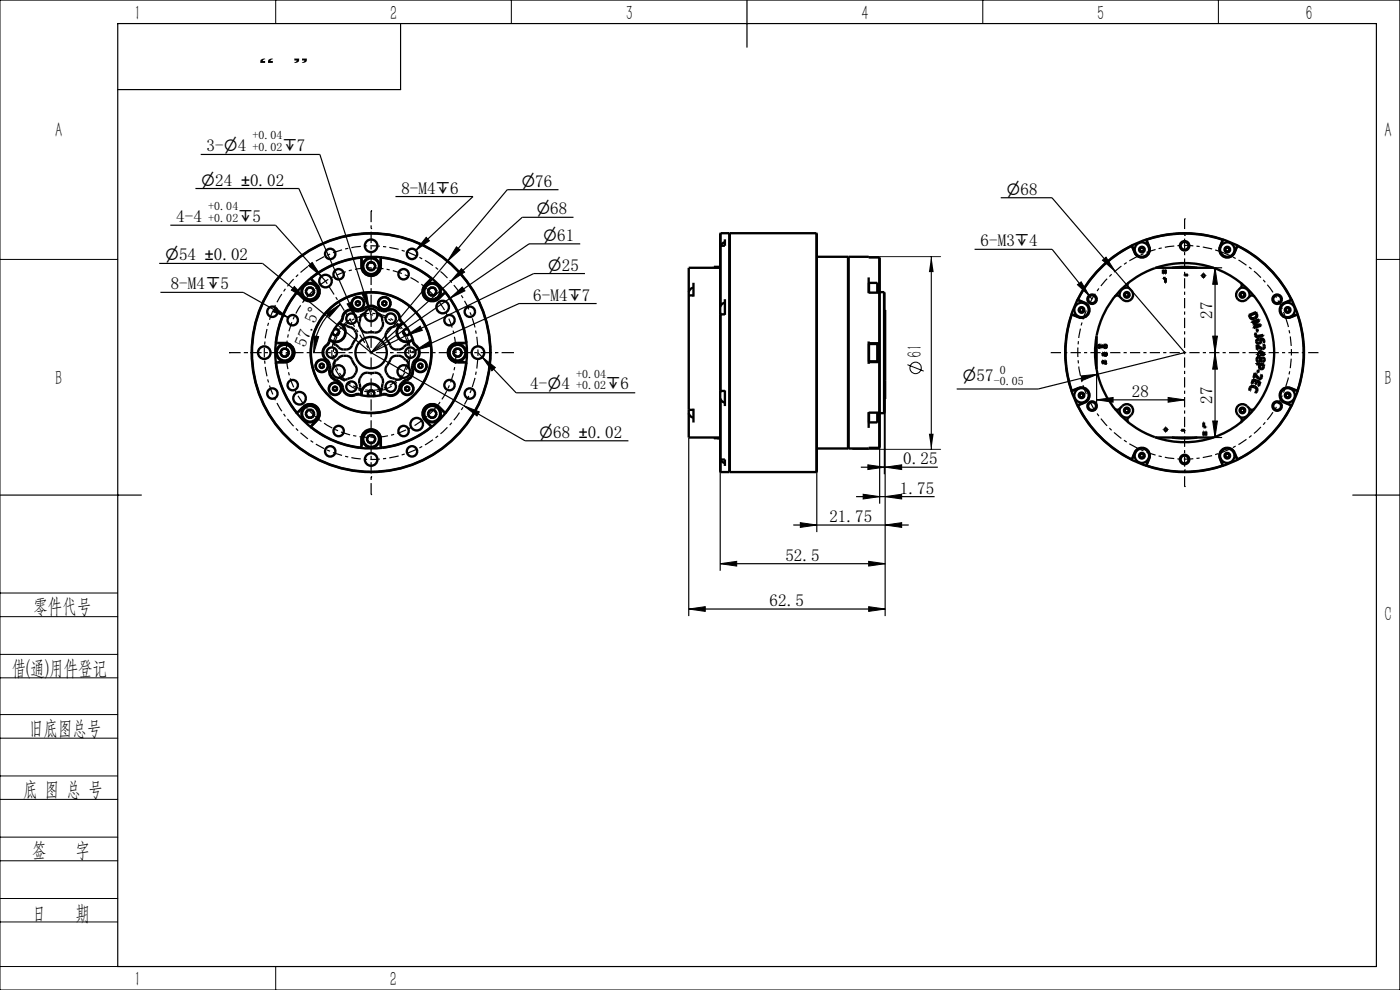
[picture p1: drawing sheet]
<svg xmlns="http://www.w3.org/2000/svg" width="297mm" height="210mm" viewBox="0 0 297 210" stroke-linecap="round" stroke-linejoin="round" font-family="sans-serif">
<g fill="none" stroke="#000" stroke-width=".21">
<path d="M0 0h297v210h-297zM58.5 0v5M108.5 0v5M208.5 0v5M258.5 0v5M0 55h25M65.5 56.4l.7-.7 2 2.9zM90.4 50.3l.7 .8-2.9 2zM96.8 52.4l.8 .6-2.6 2.4zM97.9 57l.7 .7-3 2zM180.9 54.4h18.6M197.6 54.4v40.9"/>
<path d="M233.9 55.2l.7-.7 1.9 3zM257.8 56.8l.5 3.5h-1zM292 55h5M58.3 65.2l2.8 2.2-3.3-1.3zM62.4 60.8l2.4 2.6-3-1.9zM66.6 71.3l1 .1-1 3.4zM69.2 66.5l3-1.9-2.3 2.6zM73.6 64.5l1-.4 .9 3.4zM76.8 62.4l.9-.4 .6 3.5zM86.2 71.2l2.9-2 .5 .9zM88.1 74.4l2.9-1.9 .5 .9zM95.5 63.3l2.6-2.4 .5 .8z"/>
<path d="M102.3 75.8l2.8 2.2-.7 .7zM192.5 77.4l3.5 1.3M228.6 60.4l.8-.6 1.8 3zM229.3 79.7l3.6-.3-3.3 1.3zM257.3 71.3h1l-.5 3.5zM257.8 74.8l.5 3.5h-1zM98.4 86.1l3.3 1.3-.5 .8zM180.9 95.3h18.6M184.1 98.6l3.5 .5-3.5 .5zM187.8 99.1l3.5-.5v1zM232.6 84.8l3.5-.5v1zM247.8 84.3l3.5 .5-3.5 .5z"/>
<path d="M257.3 89.3h1l-.5 3.5zM152.8 119.6l3.5-.5v1zM169.8 110.9l3.5 .5-3.5 .5zM183.1 104.8l3.5 .5-3.5 .5zM184.3 119.1l3.5 .5-3.5 .5zM187.8 111.4l3.5-.5v1zM187.8 105.3l3.5-.5v1zM0 138.8h25M0 125.8h25M0 130.8h25M146.1 129.2l3.5-.5v1zM184.3 128.7l3.5 .5-3.5 .5z"/>
<path d="M0 143.8h25M0 156.6h25M0 151.6h25M0 169.6h25M0 164.6h25M0 177.6h25M0 182.6h25M0 190.6h25M0 195.6h25M0 205h25M58.5 205v5"/>
<circle cx="194.2" cy="78" r="1.22"/>
</g>
<g fill="none" stroke="#000" stroke-width=".25">
<path d="M25 5h267v200h-267zM85 5v14h-60M158.5 0v10M41.5 40h21.9l15.3 34.8M42.6 32.8h25.3M67.9 32.8l10.8 34M33.8 55.9h21.9l23 18.9M36.1 47.8h22.4l10.6 11.8M78.7 48.5h.1M78.7 44.7h.1M78.7 44.7v2.4M78.7 47.8v.7"/>
<path d="M78.7 49.1v2.5M78.7 52.2v.7M78.7 53.6v2.4M78.7 56.7v.7M78.7 58v2.5M83.9 41.7h16.4l-12.1 11.4M118.5 40.2h-10.9l-28.9 34.6M121.7 46.1h-10.9l-32.1 28.7M123.1 51.7h-10.9l-33.5 23.1M124.1 58h-10.9l-34.5 16.8M206.8 52.9h16.4M212.3 41.9h10.9l28.1 32.8"/>
<path d="M223.2 52.9l8.5 10.6M251.3 49.9h.1M251.3 46.4h.1M251.3 46.4v2.2M251.3 49.3v.6M251.3 50.6v2.2M251.3 53.5v.6M251.3 54.8v2.2M251.3 57.7v.6M251.3 59v2.2M257.2 56.8h2.1M257.8 56.8v36"/>
<path d="M34 62h17.6l9.5 5.4M48.6 74.8h.1M48.6 74.8h2.5M51.7 74.8h.7M52.4 74.8h.1M53.1 74.8h2.4M56.2 74.8h.6M57.5 74.8h2.4M60.6 74.8h.7M62 74.8h2.4M64.8 63.4l-.4 .6M65.1 74.8h.6"/>
<path d="M66.4 74.8h2.4M69.5 74.8h.7M70.9 74.8h2.4M72.2 64.6a12.1 12.1 0 0 0-5.6 10.2M73.9 74.8h.7M74.6 74.8h.1M75.3 74.8h2.4M78.4 74.8h.7M78.7 61.1v.7M78.7 62.5v2.4M78.7 65.6v.7M78.7 66.9v2.4"/>
<path d="M78.7 70v.7M78.7 71.4v2.4M78.7 74.5v.6M78.7 75.8v2.4M78.7 78.9v.7M78.7 74.8l32.7 18.7h21.9M79.7 74.8h2.5M82.8 74.8h.1M82.8 74.8h.7M84.2 74.8h2.4M87.3 74.8h.7M88.6 74.8h2.4"/>
<path d="M91.7 74.8h.7M93.1 74.8h2.4M96.2 74.8h.6M97.5 74.8h2.4M100.6 74.8h.7M101.4 74.8l8.1 8.5h25.3M102 74.8h2.4M105.1 74.8h.1M105.1 74.8h.6M106.4 74.8h2.4M108.8 74.8h.1M126.6 64.4h-16.5l-23 10.4"/>
<path d="M222.9 74.8h2.2M225.8 74.8h.6M227.1 74.8h2.2M230 74.8h.6M231.3 74.8h2.2M232.6 78.2v8.1M234.2 74.8h.6M235.5 74.8h2.2M238.4 74.8h.6M239.7 74.8h2.2M242.6 74.8h.6M243.9 74.8h2.2"/>
<path d="M246.8 74.8h.6M248.1 74.8h2.2M251 74.8h.6M251.3 74.8l-31 7.7h-17.3M251.3 61.9v.6M251.3 63.2v2.2M251.3 66.1v.6M251.3 67.4v2.2M251.3 70.3v.6M251.3 71.6v2.2M251.3 74.5v.6M251.3 75.8v2.2"/>
<path d="M251.3 78.7v.6M252.3 74.8h2.2M255.2 74.8h.6M256.5 74.8h2.2M259.4 74.8h.6M260.7 74.8h2.2M263.6 74.8h.6M264.9 74.8h2.2M267.8 74.8h.6M269.1 74.8h2.2M272 74.8h.6M273.3 74.8h2.2"/>
<path d="M276.2 74.8h.6M277.5 74.8h2.2M78.7 80.3v2.4M78.7 83.4v.6M78.7 84.7v2.4M78.7 87.8v.7M78.7 89.1v2.5M78.7 92.2v.7M78.7 93.6v2.4M78.7 96.7v.7M78.7 98v2.5M146.1 92.8v37.9"/>
<path d="M182.6 99.1h16.3M186.6 94.9v11.9M187.6 87.6v13M187.8 84.6v46.1M232.6 84.8h18.7M251.3 99.7h.1M251.3 80v2.2M251.3 82.9v.6M251.3 84.2v2.2M251.3 87.1v.6M251.3 88.4v2.2M251.3 91.3v.6"/>
<path d="M251.3 92.6v2.2M251.3 95.5v.6M251.3 96.8v2.2M251.3 99.7v.6M257.2 92.8h2.1M0 105h30M78.7 101.1h.1M78.7 104.9h.1M78.7 101.1v.7M78.7 102.5v2.4M152.8 119.6h35M152.8 100.1v21"/>
<path d="M168.3 111.4h24.5M173.3 100.1v12.8M181.6 105.3h16.7M251.3 103.2h.1M251.3 101v2.2M287 105h10M146.1 129.2h41.7"/>
</g>
<g fill="#000">
<path d="M65.5 56.4l.7-.7 2 2.9zM90.4 50.3l.7 .8-2.9 2zM96.8 52.4l.8 .6-2.6 2.4zM97.9 57l.7 .7-3 2zM233.9 55.2l.7-.7 1.9 3zM257.8 56.8l.5 3.5h-1zM58.3 65.2l2.8 2.2-3.3-1.3zM62.4 60.8l2.4 2.6-3-1.9zM66.6 71.3l1 .1-1 3.4zM69.2 66.5l3-1.9-2.3 2.6zM73.6 64.5l1-.4 .9 3.4zM76.8 62.4l.9-.4 .6 3.5z"/>
<path d="M86.2 71.2l2.9-2 .5 .9zM88.1 74.4l2.9-1.9 .5 .9zM95.5 63.3l2.6-2.4 .5 .8zM102.3 75.8l2.8 2.2-.7 .7zM228.6 60.4l.8-.6 1.8 3zM229.3 79.7l3.6-.3-3.3 1.3zM257.3 71.3h1l-.5 3.5zM257.8 74.8l.5 3.5h-1zM98.4 86.1l3.3 1.3-.5 .8zM184.1 98.6l3.5 .5-3.5 .5zM187.8 99.1l3.5-.5v1zM232.6 84.8l3.5-.5v1z"/>
<path d="M247.8 84.3l3.5 .5-3.5 .5zM257.3 89.3h1l-.5 3.5zM152.8 119.6l3.5-.5v1zM169.8 110.9l3.5 .5-3.5 .5zM183.1 104.8l3.5 .5-3.5 .5zM184.3 119.1l3.5 .5-3.5 .5zM187.8 111.4l3.5-.5v1zM187.8 105.3l3.5-.5v1zM146.1 129.2l3.5-.5v1zM184.3 128.7l3.5 .5-3.5 .5z"/>
<path d="M197.1 92h1l-.5 3.5zM197.6 54.3l.5 3.4h-1z"/>
</g>
<g fill="none" stroke="#000" stroke-width=".5">
<path d="M66.1 58.8l-.1 .4a4.3 4.3 0 0 1 1.8 2.6 2 2 0 0 1-1.3 1.9 2 2 0 0 1-2.2-.4l-1-1.1-.3-.1-.2 .1M66.2 58.9l-.1 .4a4 4 0 0 1 1.7 2.5 2.07 2.07 0 0 1-1.2 2 2.07 2.07 0 0 1-2.3-.5l-1.1-1.1M76.4 54.6l.3 .2a4.3 4.3 0 0 0 .6 3.1 2 2 0 0 0 2.2 .4 2 2 0 0 0 1.2-1.8l.1-1.8a20 20 0 0 1 17.6 15.1 20.3 20.3 0 0 1-17.4 25.2l-.2-.2a4.3 4.3 0 0 0-.7-3.1 2 2 0 0 0-2.1-.4 2 2 0 0 0-1.3 1.8v1.6l-.1 .2-.2 .1M76.4 54.6a20.3 20.3 0 0 0-18 20.2 20.3 20.3 0 0 0 18 20.2M76.4 54.7a20.3 20.3 0 0 0-10.2 4.2M76.4 54.6l2.7-.1 2 .1M76.4 54.7h.1M76.4 54.7l.3 .2a4 4 0 0 0 .6 3 2.07 2.07 0 0 0 2.2 .5 2.07 2.07 0 0 0 1.3-1.9v-1.6l.3-.2a20 20 0 0 1 10.3 4.3l-.1 .3a4 4 0 0 0-1.7 2.5 2.07 2.07 0 0 0 1.3 1.9 2.07 2.07 0 0 0 2.3-.4l1-1.1h.4a19.4 19.4 0 0 1 4.2 10.4l-.2 .1a3.3 3.3 0 0 0-3.1 .7 2.07 2.07 0 0 0-.3 2.2 2.07 2.07 0 0 0 1.9 1.3h1.5l.3 .2a19.1 19.1 0 0 1-4.5 10.4M78.2 55.6h1l.5 .9-.5 .8h-1l-.4-.8zM91.3 58.8l.2 .3-.1 .2a3.2 3.2 0 0 0-1.7 2.6 2 2 0 0 0 1.3 1.8 2 2 0 0 0 2.1-.4l1.1-1.1 .2-.1 .3 .1M147.1 60v2.9M152.8 56.8h-6.7v36h6.7"/>
<path d="M152.8 56.6h-1.4v.2M152.8 49.5v50.6M152.8 52.1v.1M152.8 49.5v15.4M152.8 49.5h1.9M153.8 51.4l-.6 .2-.4 .5M153.8 50.8v1.3h-1M154.7 49.5h.1M154.7 49.5v50.6M154.8 49.5v50.6M154.8 49.5h18.4M173.2 49.5v50.6"/>
<path d="M173.3 54.5h6.6M179.9 54.5v40.6M179.9 54.5h.1M180 54.5h.1M180 54.5v40.6M180 54.5l6.5 .1M184.3 58.8v3.4M186.5 54.6v40.4M239.4 60l-.2 .5 .2 .5a1.75 1.75 0 0 1 .8 2.1 1.33 1.33 0 0 1-2.1 .4M240 52.1l.2 .1a2.53 2.53 0 0 0 1.8 2.3 1.62 1.62 0 0 0 1.7-2.2M242 52.5h.5l.2 .4-.2 .5h-.5l-.3-.5zM243.2 51l.5 1.3"/>
<path d="M243.3 50.8l-.1 .2M245.2 56.8a19 19 0 0 1 12.2 0M246.7 57.2l.1 .4h.4l.1-.4v.9l-.1-.4h-.4l-.1 .4zM246.7 59h.6v1h-.1v-.9zM248.6 56.8l3.1-.2 2.3 .2M251.2 58.3h.8v.1h-.8zM255.2 58h.2v.4h.3v.1h-.3v.4h-.2v-.4h-.3v-.1h.3zM259.3 50.8l.1 .2a2.53 2.53 0 0 0-.3 2.9 1.62 1.62 0 0 0 2.8-.3l.5-1.4 .2-.1M260.1 52.5h.5l.3 .4-.3 .5h-.5l-.2-.5zM263.2 60l.2 .5-.2 .5a1.75 1.75 0 0 0-.8 2.1 1.33 1.33 0 0 0 2.1 .4l1-.8 .6 .2M58.5 72.4l.2 .4a4.3 4.3 0 0 1 3.1 .6 2 2 0 0 1 .4 2.2 2 2 0 0 1-1.8 1.2h-1.5l-.3 .1-.1 .3M59.9 74h1l.5 .8-.5 .8h-1l-.5-.8z"/>
<path d="M60.4 72.7a2.07 2.07 0 0 1 2.1 2.1 2.07 2.07 0 0 1-2.1 2.1h-1.6l-.2 .1a19.7 19.7 0 0 0 4.3 10.4h.3l1.1-1.1M63 62.1a17.6 17.6 0 0 0-4.4 10.5l.2 .1h1.6M63 62.1l.1 .1M63.1 62.2h.1M63.2 62.2h.1M65.3 61h.9l.5 .8-.5 .9h-.9l-.5-.9zM68 77.2h.5l.3 .4-.3 .4h-.5l-.2-.4zM70 72.2l-.4 .9a1.95 1.95 0 0 0 0 3.4 2.9 2.9 0 0 1 .4 2.3 2.17 2.17 0 0 0 1.8 2 2.82 2.82 0 0 1 1.1 2 1.92 1.92 0 0 0 2.7 .8h.9l.1-.1M70.8 77.9a1.81 1.81 0 0 1 1-1.9 1.9 1.9 0 0 1 3.2 1 2 2 0 0 1 .5 2.1 2 2 0 0 1-1.8 1.3 1.34 1.34 0 0 1-1.6-.3M70.9 69.9a.67 .67 0 0 1 .9 .3 .67 .67 0 0 1-.5 .9 .67 .67 0 0 1-.7-.6M70.9 69.8h.7l.4 .7-.4 .6h-.8l-.3-.5M71.9 68.6a2 2 0 0 1 1.1 2.9 2 2 0 0 1-3.1 .5"/>
<path d="M71.9 68.5a2.1 2.1 0 0 1 1.1 3 2.1 2.1 0 0 1-3.1 .6M72.6 68.9l.7 .1 1 .4M72.7 67.4l-.2 .6-.4 .5M72.7 67.4a1.89 1.89 0 0 1 2.9-1.4 2.91 2.91 0 0 0 2.2-.8 2.17 2.17 0 0 1 2.7 .6 2.81 2.81 0 0 0 2.3 0 1.92 1.92 0 0 1 2 1.9l.5 .7-.1 .2M74.3 69.4a1.89 1.89 0 0 1 .7 3.2 1.96 1.96 0 0 1-1.6 1.5 1.96 1.96 0 0 1-2-.8l-.5-.3-.3-.5M75.7 63.9h.5l.2 .4-.2 .5h-.5l-.3-.5zM80 66.4a1.81 1.81 0 0 1 1.2 1.8 1.89 1.89 0 0 1-2.5 2.3 2 2 0 0 1-2.1-.7 2 2 0 0 1-.2-2.1 1.33 1.33 0 0 1 1.1-1.3M81.3 63.9h.5l.2 .4-.2 .5h-.5l-.3-.5zM84.9 68.9l-1.2 .3a1.93 1.93 0 0 0-1.6 2.9l.4 .5a1.96 1.96 0 0 0 1.5 1.5 1.96 1.96 0 0 0 2-.8l.9-.8M85.5 68.5a2.1 2.1 0 0 0-1.1 3 2.1 2.1 0 0 0 3.2 .6M85.6 68.6a2 2 0 0 0-1.1 2.9 2 2 0 0 0 3 .5M86.5 69.8h-.7l-.3 .7 .3 .6h.8l.4-.5"/>
<path d="M86.6 69.9a.67 .67 0 0 0-1 .3 .67 .67 0 0 0 .5 .9 .67 .67 0 0 0 .8-.7M86.6 77.9a1.81 1.81 0 0 0-1-1.9 1.89 1.89 0 0 0-3.1 1 2 2 0 0 0-.5 2.1 2 2 0 0 0 1.8 1.3 1.34 1.34 0 0 0 1.6-.3M87 72.4l-.1 .1M87.3 72.3h.2a2.43 2.43 0 0 0 1.1 1.5 1.92 1.92 0 0 1-.7 2.7 2.89 2.89 0 0 0-.4 2.3 2.17 2.17 0 0 1-1.9 2 2.81 2.81 0 0 0-1.1 2.1 1.92 1.92 0 0 1-2.7 .7h-.8l-.2-.1M87.7 77.1l.1-.2a2.58 2.58 0 0 0 1.2-2.5l-.3-.7-.5-.5a2.05 2.05 0 0 1-.7-1.4 13.3 13.3 0 0 0-2.6-4.1 2.08 2.08 0 0 0-3.1-1.8 2.61 2.61 0 0 1-2.1-.8 2.27 2.27 0 0 0-2.8 .6 2.63 2.63 0 0 1-2.2-.1 2.05 2.05 0 0 0-2.2 2.1 12.6 12.6 0 0 0-2.7 4.8l-.1 .2a2.58 2.58 0 0 0-1.2 2.5l.2 .7 1 1 .2 .7M87.7 77.1l-.2 .7a2.33 2.33 0 0 1-1.8 3.1 2.62 2.62 0 0 0-1.1 2 2.05 2.05 0 0 1-2.8 .8 12.5 12.5 0 0 1-5.5 0h-.3a2.59 2.59 0 0 1-2.7-.2l-.5-.6a2.68 2.68 0 0 0-2-2.4 2.26 2.26 0 0 1-.9-2.7v-.2M88.9 77.2h.5l.3 .4-.3 .4h-.5l-.2-.4zM91.2 61h1l.5 .8-.5 .9h-1l-.5-.9zM96.6 74h.9l.5 .8-.5 .8h-.9l-.5-.8zM98.9 72.4l-.2 .4a4.3 4.3 0 0 0-3.1 .6 2 2 0 0 0-.4 2.2 2 2 0 0 0 1.9 1.2h1.5l.2 .1 .1 .3M146.1 62.7h1M147.1 61a1.2 1.2 0 0 0-1 .9"/>
<path d="M152.8 66.3l.1 .4M152.8 66.6v16.5M153.8 64.2a1.2 1.2 0 0 0-1 .9M153.8 66.7h-1M153.8 63.5v3.3M184.3 62.1h2.3M184.3 76.6h.1M184.3 76.8l2.3 .1M184.3 72.4v4.8M184.3 76.6h1.8M184.3 60v.1M184.3 73h1.8"/>
<path d="M184.3 73h.1M184.3 60h1.8M184.3 60v2.1M184.3 73v3.6M186.1 73l.2 .1v3.4l-.2 .1M186.1 60v2.1M186.1 73v3.6M186.1 60l.2 .2v1.9M186.6 72.7l-2.3 .1M186.6 62h1M187.5 62v25.6M187.6 65.8h.2v18.8h-.2"/>
<path d="M187.6 77.3h.2M228.6 63.5l.1 .2a2.52 2.52 0 0 1 2.3 1.8 1.62 1.62 0 0 1-2.2 1.7l-1.3-.5-.2 .1M229.2 65.3h.5l.2 .4-.2 .5h-.5l-.3-.5zM232.6 71.3a18.9 18.9 0 0 0 0 7M233.1 73.2l.4-.1v.7l-.5-.1zM233.1 73.3l.3-.1v.5h-.3zM233.7 73.1l.4 .6v-.6v.7l-.4-.6v.6zM233.8 76.5l.2 .3 .3-.3-.2 .3 .2 .3-.3-.2-.2 .2 .2-.3zM234.3 74.8l-.2 .3 .2 .4-.3-.3-.2 .3 .2-.4-.2-.3 .3 .3 .1-.3h.2M234.3 74.8l.2 .3-.1 .2M234.4 74.8l.2 .3h.1v-.3M234.5 75.2h.2v.2h-.2z"/>
<path d="M234.5 73.5h-.2l.1-.3 .2-.1 .2 .3v.3l-.3 .1M234.5 73.5l-.1-.1v-.2l.3 .2-.1 .3h-.3l.2 .1M234.5 76.5l.1 .6h.2h-.5h.2zM234.7 74.8l.1 .7h-.3l-.1-.2M236.5 62.9l.7-.2 .9 .8M238.8 62.1h.5l.2 .4-.2 .5h-.5l-.3-.5zM239.5 61.1a1.54 1.54 0 0 0-1.9 1.9M263.1 62.3l.5-.3 .4 .3v.5l-.4 .2-.5-.2zM263.2 61.1a1.54 1.54 0 0 1 1.8 1.9M264.9 66.8l1.6-.6 .2 .8-.3 .5-.7 .2-.4-.2zM265.2 67l1.2-.6 .1 .5-.1 .3-.6 .3-.4-.1zM265.5 68.3l1.6-.5 .1 .2-1.1 .8 1.4 .1v.2l-1.6 .5v-.2l1.3-.4h-1.3v-.2l1-.8-1.3 .5z"/>
<path d="M266.2 79.1l1 1.1 .3-.2-.1-.4 .2-.1 .1 .4-.1 .4-.3 .1-.4-.1-.6-.8-.2 .7-.2-.1zM266.5 77l1.7 .3-.2 .8-.3 .2-.4-.1-.2-.3 .1-.6h-.7zM266.6 69.8h.1l.2 .5-.2 .1zM266.6 73.1l.8 .6 .4 .1 .3-.2-.2-.4 .1-.2 .3 .3v.4l-.2 .3h-.4l-.9-.6v.8h-.1zM266.6 72.1l.4-.3h.7l.4 .3 .1 .4-.1 .2-.2-.1 .1-.2-.1-.3-.6-.1 .2 .3v.3l-.2 .2-.5 .1-.3-.4zM266.7 75.1h.4v-.8h.2l1 .7v.3h-1v.2h-.2v-.2h-.4v-.2M266.7 75.8l.4-.1 .4 .3 .3-.2 .4 .2 .1 .2-.1 .4-.3 .1h-.3a.19 .19 0 0 0-.2-.2 .19 .19 0 0 0-.2 .2h-.3l-.2-.1-.1-.4zM266.9 78.5h.1l-.1 .6-.1-.1zM267.3 74.6l.8 .5h-.8zM267.3 77.4l.7 .1-.2 .6-.5-.1v-.6M268 71v.3l-1.3 .2-.3-.2-.1-.3 .1-.4 .2 .1-.1 .4 .1 .2 1.4-.3M272.5 64.2a1.69 1.69 0 0 0-.9 2.2 1.69 1.69 0 0 0 2.2 .9l1.3-.5a23.4 23.4 0 0 1 0 16.1 2.58 2.58 0 0 0-3-.4 1.69 1.69 0 0 0 .4 2.9l1.3 .6a23.4 23.4 0 0 1-11.3 11.4l-.6-1.4"/>
<path d="M272.5 64.2l1.4-.6a23.4 23.4 0 0 0-11.4-11.3 2.59 2.59 0 0 1-1.9 2.3 1.69 1.69 0 0 1-1.8-2.3l.6-1.4a23.7 23.7 0 0 0-16.1 .1 2.58 2.58 0 0 1 .3 3 1.69 1.69 0 0 1-2.9-.4l-.6-1.3a23.4 23.4 0 0 0-11.3 11.3 2.58 2.58 0 0 1 2.3 1.9 1.69 1.69 0 0 1-2.3 1.8l-1.3-.5a23.4 23.4 0 0 0 0 16.1 2.58 2.58 0 0 1 3-.4 1.68 1.68 0 0 1-.4 2.9l-1.3 .6a23.7 23.7 0 0 0 11.2 11.4M272.9 65.3h.5l.3 .4-.3 .5h-.5l-.2-.5zM274 63.5l-.1 .2a2.52 2.52 0 0 0-2.3 1.8 1.62 1.62 0 0 0 2.2 1.7l1.3-.5 .2 .1M62.8 87.4l.2 .1 .3-.1a3.2 3.2 0 0 1 2.6-1.6 2 2 0 0 1 1.7 1.2 2 2 0 0 1-.4 2.2l-1.1 1.1-.1 .2 .1 .3M64.3 86.3a2.07 2.07 0 0 1 2.9 0 2.07 2.07 0 0 1 0 2.9l-1.1 1.1v.4a19.9 19.9 0 0 0 10.3 4.2M65.3 86.9h.9l.5 .9-.5 .8h-.9l-.5-.8zM70.8 82h.5l.3 .5-.3 .4h-.5l-.2-.4zM76.4 94.9h.1M76.4 95l2.7 .1 2-.1M76.7 83.8a2.1 2.1 0 0 1 2-2.4 2.1 2.1 0 0 1 2.1 2.4M76.7 93.1v1.6l-.3 .2M76.7 83.1l-.3-.6v-.6a1.93 1.93 0 0 1 1.6-2.8h.7a1.96 1.96 0 0 1 2.1 .6 1.96 1.96 0 0 1 .3 2.2l-.3 1.2"/>
<path d="M76.8 83.9a2 2 0 0 1 1.9-2.4 2 2 0 0 1 2 2.4M78.2 92.3h1l.5 .8-.5 .9h-1l-.4-.9zM78.3 84.1l-.3-.6 .3-.7h.8l.4 .7-.3 .6M78.4 84.1a.67 .67 0 0 1-.2-1 .67 .67 0 0 1 1 0 .67 .67 0 0 1-.2 1M86.1 82h.5l.3 .5-.3 .4h-.5l-.2-.4zM90.3 89.2l1.1 1.2-.1 .4M91.2 86.9h1l.5 .9-.5 .8h-1l-.5-.8zM94.2 87.4a2.99 2.99 0 0 0-3-1.6 2.07 2.07 0 0 0-1 3.4l1.1 1.1v.3a19.7 19.7 0 0 1-10.3 4.3l-.2-.2a4 4 0 0 0-.6-3 2.07 2.07 0 0 0-2.3-.5 2.07 2.07 0 0 0-1.2 1.9M94.3 87.4h.1M94.3 87.4l.1 .1M94.7 87.4l-.3 .1-.2-.1a3.2 3.2 0 0 0-2.6-1.6 2 2 0 0 0-1.8 1.2 2 2 0 0 0 .5 2.2M146.1 87.7a1.2 1.2 0 0 0 1 .9"/>
<path d="M146.1 86.9h1M147.1 86.7v2.9M151.4 92.8v.2h1.4M152.8 84.5a1.2 1.2 0 0 0 1 .9M152.8 97.4v.1M152.8 82.9h1M152.8 97.5l.4 .5 .6 .2M152.8 97.5h1v1.3M152.8 84.7v15.4M152.9 82.9l-.1 .4M153.8 82.8v3.3M173.3 95.1h6.6"/>
<path d="M179.9 95.1h.1M180 95.1h.1M184.3 89.5v.1M184.3 87.4v3.4M184.3 89.6h1.8M184.3 87.5v2.1M186.1 87.5v2.1M186.3 87.5v1.9l-.2 .2M186.6 95l-6.6 .1M186.6 87.6h1M186.6 87.5h-2.3M187.6 83.9h.2"/>
<path d="M187.6 80.7h.2M227.3 82.8l.2 .1a2.52 2.52 0 0 1 2.9-.3 1.62 1.62 0 0 1-.3 2.8l-1.4 .5-.1 .2M229.2 83.4h.5l.2 .5-.2 .4h-.5l-.3-.4zM237.6 86.7a1.54 1.54 0 0 0 1.9 1.8M238.1 86.1a1.33 1.33 0 0 1 1.9 0 1.33 1.33 0 0 1 0 1.9l-.8 1 .2 .6M238.1 86.1l-.9 .8-.7-.2M238.6 86.8l.4-.2 .5 .2v.5l-.5 .3-.4-.3zM240 97.5l.2-.1a2.52 2.52 0 0 1 1.8-2.3 1.62 1.62 0 0 1 1.7 2.2l-.5 1.3 .1 .2M242 96.2h.5l.2 .5-.2 .4h-.5l-.3-.4zM245.2 92.8a19 19 0 0 0 12.2 0M247.2 90.7h.2v.4h.3v.1h-.3v.4h-.2v-.4h-.3v-.1h.3zM248.6 92.8l3.1 .2 2.3-.2"/>
<path d="M250 92.8v.2M250.6 91.2h.8v.1h-.8zM252.6 92.8v.2M255.3 91.6l.1 .3h.4l.1-.3v.8l-.1-.4h-.4l-.1 .4zM255.3 89.6h.1v.9l.5 .1h-.6zM260.1 96.2h.5l.3 .5-.3 .4h-.5l-.2-.4zM261.9 96a1.69 1.69 0 0 0-2.2-.9 1.69 1.69 0 0 0-.9 2.2l.5 1.3a23.4 23.4 0 0 1-16 0 2.58 2.58 0 0 0 .3-3 1.69 1.69 0 0 0-2.9 .4l-.7 1.4M262.6 97.5l-.2-.1a2.52 2.52 0 0 0-1.8-2.3 1.62 1.62 0 0 0-1.7 2.2l.5 1.3-.1 .2M263.3 86.6h.5l.3 .5-.3 .4h-.5l-.2-.4zM265 86.7a1.54 1.54 0 0 1-1.8 1.8M265.2 82.1l.6-.2 .6 .2 .3 .5-.1 .5-.3 .2-.1-.1 .3-.3v-.4l-.7-.4-.4 .1-.1 .6-.2 .1v-.5zM265.8 80.5l1.6 .5-.3 .9-.2-.1 .2-.7-.4-.1-.2 .6-.2-.1 .2-.6-.6-.2-.2 .7h-.2z"/>
<path d="M266.1 86.7l-.5 .2-.5-.2a1.75 1.75 0 0 0-2.1-.8 1.34 1.34 0 0 0-.4 2.1l.8 1-.2 .6M272.9 83.4h.5l.3 .5-.3 .4h-.5l-.2-.4zM275.3 82.8l-.2 .1a2.53 2.53 0 0 0-2.9-.3 1.62 1.62 0 0 0 .3 2.8l1.4 .5 .1 .2M152.8 100.1h1.9M154.8 100.1h-.1M154.8 100.1h18.4"/>
<circle cx="69.1" cy="59.6" r="1.33"/>
<circle cx="70.1" cy="53.9" r="1.1"/>
<circle cx="71.8" cy="58.2" r="1.1"/>
<circle cx="78.7" cy="52.1" r="1.33"/>
<circle cx="78.7" cy="56.5" r="1.67"/>
<circle cx="78.7" cy="56.5" r=".83"/>
<circle cx="78.7" cy="56.5" r="1.83"/>
<circle cx="85.6" cy="58.2" r="1.1"/>
<circle cx="87.4" cy="53.9" r="1.1"/>
<circle cx="242.2" cy="52.9" r=".43"/>
<circle cx="242.2" cy="52.9" r="1.53"/>
<circle cx="242.3" cy="52.9" r=".6"/>
<circle cx="251.3" cy="52.1" r=".83"/>
<circle cx="251.3" cy="52.1" r="1"/>
<circle cx="260.4" cy="52.9" r=".43"/>
<circle cx="260.4" cy="52.9" r="1.53"/>
<circle cx="260.4" cy="52.9" r=".6"/>
<circle cx="56.1" cy="74.8" r="1.33"/>
<circle cx="57.8" cy="66.1" r="1.1"/>
<circle cx="60.4" cy="74.8" r=".83"/>
<circle cx="60.4" cy="74.8" r="1.67"/>
<circle cx="60.4" cy="74.8" r="1.83"/>
<circle cx="62.1" cy="67.9" r="1.1"/>
<circle cx="65.8" cy="61.8" r="1.67"/>
<circle cx="65.8" cy="61.8" r="1.83"/>
<circle cx="65.8" cy="61.8" r=".83"/>
<circle cx="68.3" cy="77.6" r=".43"/>
<circle cx="68.3" cy="77.6" r="1.33"/>
<circle cx="68.3" cy="77.6" r="1.27"/>
<circle cx="70.4" cy="74.8" r="1.1"/>
<circle cx="71.8" cy="78.8" r="1.33"/>
<circle cx="74.6" cy="67.6" r="1.1"/>
<circle cx="75.9" cy="64.3" r=".43"/>
<circle cx="75.9" cy="64.3" r="1.33"/>
<circle cx="75.9" cy="64.3" r="1.27"/>
<circle cx="78.7" cy="74.8" r="25.3"/>
<circle cx="78.7" cy="74.8" r="12.8"/>
<circle cx="78.7" cy="66.8" r="1.33"/>
<circle cx="78.7" cy="74.8" r="3.3"/>
<circle cx="81.5" cy="64.3" r=".43"/>
<circle cx="81.5" cy="64.3" r="1.33"/>
<circle cx="81.5" cy="64.3" r="1.27"/>
<circle cx="82.9" cy="67.6" r="1.1"/>
<circle cx="85.7" cy="78.8" r="1.33"/>
<circle cx="87.1" cy="74.8" r="1.1"/>
<circle cx="89.2" cy="77.6" r=".43"/>
<circle cx="89.2" cy="77.6" r="1.33"/>
<circle cx="89.2" cy="77.6" r="1.27"/>
<circle cx="91.7" cy="61.8" r="1.67"/>
<circle cx="91.7" cy="61.8" r="1.83"/>
<circle cx="91.7" cy="61.8" r=".83"/>
<circle cx="93.9" cy="65.1" r="1.33"/>
<circle cx="95.4" cy="67.9" r="1.1"/>
<circle cx="97.1" cy="74.8" r="1.67"/>
<circle cx="97.1" cy="74.8" r=".83"/>
<circle cx="97.1" cy="74.8" r="1.83"/>
<circle cx="99.7" cy="66.1" r="1.1"/>
<circle cx="101.4" cy="74.8" r="1.33"/>
<circle cx="229.4" cy="65.7" r=".43"/>
<circle cx="229.4" cy="65.7" r="1.53"/>
<circle cx="229.4" cy="65.7" r=".6"/>
<circle cx="231.7" cy="63.5" r=".83"/>
<circle cx="231.7" cy="63.5" r="1"/>
<circle cx="239" cy="62.5" r=".43"/>
<circle cx="239" cy="62.5" r=".6"/>
<circle cx="251.3" cy="74.8" r="25.3"/>
<circle cx="251.3" cy="74.8" r="19"/>
<circle cx="263.6" cy="62.5" r=".43"/>
<circle cx="263.6" cy="62.5" r=".6"/>
<circle cx="267" cy="72.4" r=".36"/>
<circle cx="267.1" cy="76.2" r=".34"/>
<circle cx="267.9" cy="76.3" r=".27"/>
<circle cx="270.9" cy="63.5" r="1"/>
<circle cx="270.9" cy="63.5" r=".83"/>
<circle cx="273.2" cy="65.7" r=".43"/>
<circle cx="273.2" cy="65.7" r="1.53"/>
<circle cx="273.2" cy="65.7" r=".6"/>
<circle cx="57.8" cy="83.5" r="1.1"/>
<circle cx="62.1" cy="81.7" r="1.1"/>
<circle cx="63.5" cy="84.5" r="1.33"/>
<circle cx="65.8" cy="87.8" r="1.67"/>
<circle cx="65.8" cy="87.8" r=".83"/>
<circle cx="65.8" cy="87.8" r="1.83"/>
<circle cx="70.1" cy="95.7" r="1.1"/>
<circle cx="71.1" cy="82.5" r=".43"/>
<circle cx="71.1" cy="82.5" r="1.33"/>
<circle cx="71.1" cy="82.5" r="1.27"/>
<circle cx="71.8" cy="91.4" r="1.1"/>
<circle cx="74.6" cy="82" r="1.1"/>
<circle cx="78.7" cy="97.5" r="1.33"/>
<circle cx="78.7" cy="93.1" r="1.67"/>
<circle cx="78.7" cy="93.1" r="1.83"/>
<circle cx="78.7" cy="93.1" r=".83"/>
<circle cx="82.9" cy="82" r="1.1"/>
<circle cx="85.6" cy="91.4" r="1.1"/>
<circle cx="86.4" cy="82.5" r=".43"/>
<circle cx="86.4" cy="82.5" r="1.33"/>
<circle cx="86.4" cy="82.5" r="1.27"/>
<circle cx="87.4" cy="95.7" r="1.1"/>
<circle cx="88.4" cy="90" r="1.33"/>
<circle cx="91.7" cy="87.8" r=".83"/>
<circle cx="91.7" cy="87.8" r="1.67"/>
<circle cx="91.7" cy="87.8" r="1.83"/>
<circle cx="95.4" cy="81.7" r="1.1"/>
<circle cx="99.7" cy="83.5" r="1.1"/>
<circle cx="229.4" cy="83.9" r=".43"/>
<circle cx="229.4" cy="83.9" r="1.53"/>
<circle cx="229.4" cy="83.9" r=".6"/>
<circle cx="231.7" cy="86.1" r=".83"/>
<circle cx="231.7" cy="86.1" r="1"/>
<circle cx="239" cy="87.1" r=".43"/>
<circle cx="239" cy="87.1" r=".6"/>
<circle cx="242.2" cy="96.7" r="1.53"/>
<circle cx="242.2" cy="96.7" r=".43"/>
<circle cx="242.2" cy="96.7" r=".6"/>
<circle cx="251.3" cy="97.5" r="1"/>
<circle cx="251.3" cy="97.5" r=".83"/>
<circle cx="260.4" cy="96.7" r=".43"/>
<circle cx="260.4" cy="96.7" r="1.53"/>
<circle cx="260.4" cy="96.7" r=".6"/>
<circle cx="263.6" cy="87.1" r=".43"/>
<circle cx="263.6" cy="87.1" r=".6"/>
<circle cx="270.9" cy="86.1" r=".83"/>
<circle cx="270.9" cy="86.1" r="1"/>
<circle cx="273.2" cy="83.9" r=".43"/>
<circle cx="273.2" cy="83.9" r="1.53"/>
<circle cx="273.2" cy="83.9" r=".6"/>
</g>
<path d="M69.1 59.6l9.6 15.2M86.7 74.8a8 8 0 0 0-11.7-7.1 8 8 0 0 0-.9 13.7 8 8 0 0 0 12.6-5.5v-1.1M87.1 74.8a8.3 8.3 0 0 0-12.2-7.4 8.3 8.3 0 0 0-1 14.2 8.3 8.3 0 0 0 13.1-5.7l.1-1.1M96.7 74.8a18 18 0 0 0-26.5-15.8 18 18 0 0 0-1.4 30.8 18 18 0 0 0 27.8-13.3l.1-1.7M101.4 74.8a22.7 22.7 0 0 0-33.4-19.9 22.7 22.7 0 0 0-1.7 38.9 22.7 22.7 0 0 0 35-17l.1-2M274 74.7a22.7 22.7 0 0 0-33.5-19.9 22.7 22.7 0 0 0-1.6 38.9 22.7 22.7 0 0 0 35-17l.1-2" fill="none" stroke="#000" stroke-width=".25" stroke-dasharray=".7 .7 2 .7" stroke-linecap="butt"/>
<g font-size="4.4">
<text x="28.5" y="4.2">1</text>
<text x="82.7" y="4.2">2</text>
<text x="132.7" y="4.2">3</text>
<text x="182.7" y="4.2">4</text>
<text x="232.7" y="4.2">5</text>
<text x="277" y="4.2">6</text>
<text x="11.7" y="29.1">A</text>
<text x="293.7" y="29.1">A</text>
<text x="195.6" y="76" transform="rotate(-90 195.6 76)">61</text>
<text x="11.7" y="81.6">B</text>
<text x="293.7" y="81.6">B</text>
<text x="7.1" y="130.1">零件代号</text>
<text x="293.7" y="131.6">C</text>
<text x="2.5" y="143.2">借(通)用件登记</text>
<text x="6.2" y="155.8">旧底图总号</text>
<text x="4.9" y="168.9">底 图 总 号</text>
<text x="6.8" y="181.9">签</text>
<text x="16" y="181.9">字</text>
<text x="6.8" y="195.2">日</text>
<text x="16" y="195.2">期</text>
<text x="28.5" y="209.1">1</text>
<text x="82.7" y="209.2">2</text>
</g>
<g font-size="4.1">
<text x="58.3" y="10.4" transform="rotate(-180 58.3 10.4)">”</text>
<text x="65.5" y="10.4" transform="rotate(-180 65.5 10.4)">“</text>
</g>
<g font-size="3.7">
<text x="43.8" y="32">3-⌀4</text>
<text x="85.1" y="41.1">8-M4↧6</text>
<text x="37.4" y="47">4-4</text>
<text x="208" y="52.3">6-M3↧4</text>
<text x="36.2" y="61.4">8-M4↧5</text>
<text x="113.1" y="63.8">6-M4↧7</text>
<text x="257.1" y="67.6" transform="rotate(-90 257.1 67.6)">27</text>
<text x="64.7" y="73.8" transform="rotate(-68 64.7 73.8)">57.5°</text>
<text x="112.5" y="82.6">4-⌀4</text>
<text x="240.1" y="84.2">28</text>
<text x="257.1" y="85.6" transform="rotate(-90 257.1 85.6)">27</text>
<text x="191.6" y="98.5">0.25</text>
<text x="190.9" y="104.7">1.75</text>
<text x="175.9" y="110.7">21.75</text>
<text x="166.6" y="119">52.5</text>
<text x="163.3" y="128.6">62.5</text>
</g>
<g font-size="3.4">
<text x="60" y="32">↧7</text>
<text x="42.7" y="39.4">⌀24 ±0.02</text>
<text x="110.6" y="39.6">⌀76</text>
<text x="213.5" y="41.3">⌀68</text>
<text x="50.6" y="47">↧5</text>
<text x="113.8" y="45.5">⌀68</text>
<text x="115.2" y="51.1">⌀61</text>
<text x="35" y="55.3">⌀54 ±0.02</text>
<text x="116.2" y="57.4">⌀25</text>
<text x="128.6" y="82.6">↧6</text>
<text x="204.2" y="80.9">⌀57</text>
<text x="114.4" y="92.9">⌀68 ±0.02</text>
</g>
<g font-size="2.6">
<text x="53.6" y="29.6">+0.04</text>
<text x="53.6" y="32">+0.02</text>
<text x="44.2" y="44.6">+0.04</text>
<text x="44.2" y="47">+0.02</text>
<text x="122.2" y="80.1">+0.04</text>
<text x="122.2" y="82.6">+0.02</text>
<text x="210.8" y="81.8">-0.05</text>
<text x="212.1" y="79.3">0</text>
</g>
</svg>
